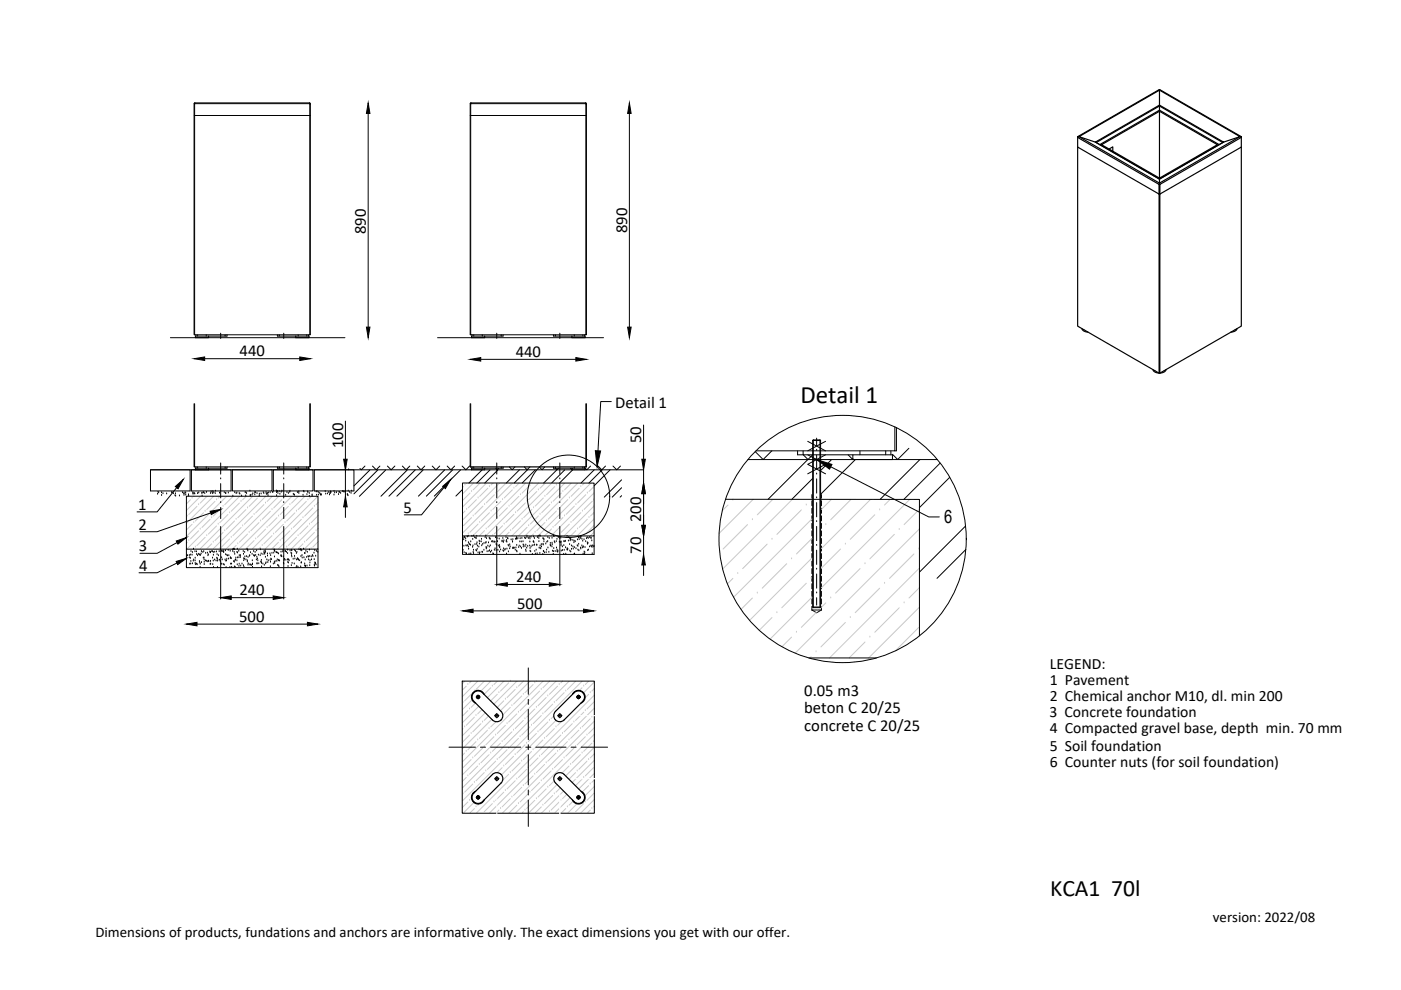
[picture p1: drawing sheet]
<svg xmlns="http://www.w3.org/2000/svg" width="297mm" height="210mm" viewBox="0 0 297 210" stroke-linecap="round" stroke-linejoin="round" font-family="sans-serif">
<!-- layer: POSTAVY ATD -->
<g fill="none" stroke="#000" stroke-width=".21">
<path d="M36.1 71.6h37M92.8 71.6h35.2M31.9 99.6h8.4v4.5h-8.4zM31.9 99.6h104.6M40.6 99.6h8.4v4.5h-8.4zM49.3 99.6v4.5h8.4v-4.5M58 99.6h8.4v4.5h-8.4zM66.6 99.6h8.4v4.5h-8.4zM73.9 99.6h.1M158.6 97.4h40.1M33.4 104.8h.1M33.5 104.4h.1"/>
<path d="M33.6 104.5h.1M34.3 104.5h.1M34.3 105.1h.1M34.6 104.7h.1M35.3 104.7h.1M36.4 104.4h.1M36.5 104.5h.1M36.8 104.7h.1M37.1 105.1h.1M37.2 104.7h.1M37.2 105.2h.1M38 105.2h.1"/>
<path d="M38.7 104.5h.1M39 104.7h.1M39 105h.1M39.2 104.5h.1M39.4 104.6h.1M39.4 105h.1M39.5 105.2h27.9v11.2h-27.9zM39.5 116.4v4h27.9v-4M40 104.9h.1M40 105.2h.1M40.9 104.5h.1M40.9 104.8h.1"/>
<path d="M40.9 104.6h.1M41.2 104.7h.1M41.3 104.7h.1M41.9 104.7h.1M42.1 104.5h.1M42.8 104.6h.1M42.8 105.2h.1M42.8 104.5h.1M43.1 104.5h.1M43.2 104.5h.1M43.4 104.7h.1M43.8 104.4h.1"/>
<path d="M44.6 104.6h.1M44.8 104.3h.1M45 104.5h.1M45.1 104.7h.1M45.1 104.2h.1M45.3 104.5h.1M45.6 104.7h.1M45.7 104.1h.1M46.5 104.6h.1M47.5 104.5h.1M47.8 104.6h.1M48.4 104.5h.1"/>
<path d="M49.4 105.2h.1M49.8 104.5h.1M50.1 104.6h.1M50.2 104.5h.1M50.7 104.6h.1M50.8 104.8h.1M51.2 105.2h.1M52 104.5h.1M52.1 105.1h.1M52.1 104.5h.1M52.3 104.6h.1M53 104.1h.1"/>
<path d="M53 105.2h.1M53.1 105h.1M53.4 105h.1M53.6 104.7h.1M54 104.4h.1M54 104.9h.1M54.2 104.4h.1M54.5 104.6h.1M55 105.1h.1M55 104.8h.1M55.4 104.7h.1M55.8 104.5h.1"/>
<path d="M55.9 104.6h.1M56.4 104.4h.1M56.5 104.7h.1M56.6 104.8h.1M56.7 104.6h.1M56.8 105.1h.1M56.9 104.5h.1M57.3 104.5h.1M57.7 104.4h.1M57.9 104.4h.1M58.6 104.1h.1M58.6 104.4h.1"/>
<path d="M58.7 105.1h.1M58.7 104.2h.1M58.8 104.3h.1M58.9 104.6h.1M59.2 104.2h.1M59.3 104.8h.1M59.6 104.4h.1M59.8 104.1h.1M60.6 105h.1M60.8 104.4h.1M61.1 104.6h.1M61.4 104.4h.1"/>
<path d="M61.5 104.2h.1M62.2 104.8h.1M62.3 104.9h.1M62.4 105h.1M63.1 104.4h.1M63.4 104.3h.1M63.4 104.6h.1M64.3 105h.1M64.3 104.2h.1M64.5 104.3h.1M65.1 104.9h.1M65.2 104.3h.1"/>
<path d="M65.3 104.4h.1M65.6 104.6h.1M65.6 105.2h.1M66.2 105.1h.1M66.2 104.9h.1M67 104.3h.1M67.1 105h.1M67.2 104.3h.1M67.5 104.4h.1M67.5 105h.1M67.8 104.6h.1M67.9 104.9h.1"/>
<path d="M68 104.9h.1M68.1 105h.1M69 104.2h.1M69.1 104.8h.1M69.4 104.7h.1M69.7 104.4h.1M69.9 104.9h.1M70 104.6h.1M70.1 104.3h.1M70.2 104.4h.1M70.8 105h.1M70.8 104.2h.1"/>
<path d="M71 104.5h.1M71.3 104.5h.1M71.8 104.9h.1M71.9 104.4h.1M72.2 104.6h.1M72.6 104.2h.1M72.9 104.3h.1M73 104.3h.1M73.3 104.2h.1M73.6 104.8h.1M73.7 105h.1M73.8 105.1h.1"/>
<path d="M73.8 104.1h.1M74.1 104.4h.1M74.4 104.6h.1M74.6 104.1h.1M98.1 102.4h27.9v11.2h-27.9zM98.1 113.6v3.9h27.9v-3.9M153.8 105.9h41.1v28.9M171.5 139.5h14.3M98 144.4h28v28h-28z"/>
</g>
<!-- layer: SRAFY -->
<g fill="none" stroke="#000" stroke-width=".21">
<path d="M77.4 98.8l-.8 .8-.3-.3M78.4 99.6l-3.4 3.4M79 98.8l.8 .8 .8-.8M80.1 99.6l-5.1 5.1M81.8 99.6l-5.6 5.6M82.1 98.8l.8 .8 .8-.8M85.3 98.8l.8 .8 .8-.8M86.4 99.6l-5.6 5.6M88 99.6l-5.5 5.6M88.5 98.8l.8 .8 .8-.8M89.7 99.6l-5.6 5.6M91.6 98.8l.8 .8 .8-.8"/>
<path d="M94.3 99.6l-5.6 5.6M94.8 98.8l.8 .8 .8-.8M96 99.6l-5.6 5.6M97.6 99.6l-5.5 5.6M98 98.8l.8 .8 .8-.8M102.2 99.6l-2.8 2.8M103.9 99.6l-2.8 2.8M105.1 99.3l.3 .3 .3-.3M105.6 99.6l-2.8 2.8M108 99l.6 .6 .6-.6M110.1 99.6l-2.8 2.8M111.2 99l.6 .6 .5-.6"/>
<path d="M111.8 99.6l-2.8 2.8M113.5 99.6l-2.8 2.8M114.3 99l.6 .6 .6-.6M117.8 99.3l.3 .3M118.4 99.3l-3.1 3.1M119.7 99.6l-2.8 2.8M120.9 99.3l.4 .3M121.4 99.6l-2.8 2.8M125.2 98.8l-.8 .8-.3-.4M126 99.6l-2.8 2.8M126.8 98.8l.8 .8 .8-.8M127.7 99.6l-2.8 2.8"/>
<path d="M129.4 99.6l-3.4 3.4M130 98.8l.8 .8 .8-.8M163.6 95.6l-1.8 1.8-1.7-1.7M170.3 96.4l1 1 1-1M171.2 97.5l-8.4 8.4M176.3 97.5l-2.3 2.3M179.8 96.4l1 1M180.8 97.4h.1M181.3 97.5l-7.3 7.3M192.7 95.1l-2.4 2.3-1.1-1.1M195 97.4l-8.4 8.5M199.3 98.2l-7.6 7.7"/>
<path d="M39.7 117.8h.1M39.8 117.8h.1M40.1 117.8h.1M40.2 118.3h.1M40.2 119.6h.1M40.3 118.4h.1M40.4 117.7h.1M40.4 119.6h.1M40.5 119.1h.1M40.5 117h.1M40.7 117.7h.1M40.8 117.1h.1"/>
<path d="M40.8 119.5h.1M41 119h.1M41 116.4h.1M41.1 118.7h.1M41.3 117h.1M41.4 118.9h.1M41.4 119.5h.1M41.4 118.3h.1M41.4 119.7h.1M41.6 117h.1M41.7 119.6h.1M41.7 117.6h.1"/>
<path d="M41.8 119.7h.1M41.9 117.8h.1M42.1 117.5h.1M42.2 117.7h.1M42.3 119.1h.1M42.3 119.3h.1M42.4 117.7h.1M42.4 119.6h.1M42.5 117.8h.1M42.6 117.4h.1M42.7 116.9h.1M42.7 119.3h.1"/>
<path d="M43 117.1h.1M43.1 118.3h.1M43.2 117h.1M43.2 118.3h.1M43.3 118.7h.1M43.3 119.7h.1M43.3 119.2h.1M43.6 118.9h.1M43.6 117.3h.1M43.8 119h.1M43.9 119.1h.1M44 117.3h.1"/>
<path d="M44.1 117.8h.1M44.2 117.6h.1M44.2 119h.1M44.3 119.1h.1M44.5 117h.1M44.6 117.2h.1M44.6 119.7h.1M44.6 117.1h.1M44.6 119h.1M44.7 119.6h.1M44.9 116.9h.1M45 117h.1"/>
<path d="M45.1 118.3h.1M45.1 119.7h.1M45.2 119h.1M45.2 117.1h.1M45.2 117.7h.1M45.5 118.7h.1M45.5 117.1h.1M45.8 118.9h.1M45.9 117h.1M46 118.4h.1M46 117.6h.1M46.1 119h.1"/>
<path d="M46.1 118.5h.1M46.2 118.8h.1M46.3 117.8h.1M46.5 116.9h.1M46.5 118.8h.1M46.7 119h.1M46.8 116.5h.1M46.9 119.6h.1M46.9 116.9h.1M47 118.3h.1M47 119.6h.1M47.1 118.7h.1"/>
<path d="M47.1 116.9h.1M47.4 117.1h.1M47.4 119.7h.1M47.4 116.8h.1M47.5 119.8h.1M47.7 118.7h.1M47.8 116.8h.1M47.8 117.6h.1M47.9 119h.1M48 118.9h.1M48.1 118.6h.1M48.1 117.7h.1"/>
<path d="M48.2 117.9h.1M48.4 116.7h.1M48.5 118.5h.1M48.5 117.8h.1M48.8 116.9h.1M48.8 118.4h.1M48.9 118.2h.1M48.9 119.6h.1M49 118.4h.1M49.1 119.6h.1M49.4 116.6h.1M49.4 116.9h.1"/>
<path d="M49.5 116.5h.1M49.5 119.1h.1M49.7 117.1h.1M49.7 119.2h.1M49.7 116.5h.1M49.8 117.5h.1M49.8 118.9h.1M49.9 118.7h.1M50 118.3h.1M50.2 118.9h.1M50.2 117.1h.1M50.3 116.4h.1"/>
<path d="M50.3 119.8h.1M50.4 117.2h.1M50.4 118.3h.1M50.6 116.9h.1M50.7 118.2h.1M50.7 119.6h.1M50.7 117.8h.1M51 118.2h.1M51 117.8h.1M51.3 119.6h.1M51.6 116.9h.1M51.6 120h.1"/>
<path d="M51.6 117.5h.1M51.7 118.9h.1M51.7 118.4h.1M51.8 118.6h.1M51.9 117.1h.1M51.9 118.1h.1M52.1 118.7h.1M52.3 118h.1M52.4 116.5h.1M52.4 119.1h.1M52.4 118.9h.1M52.5 116.6h.1"/>
<path d="M52.5 116.8h.1M52.6 119.8h.1M52.6 118.2h.1M52.6 119.6h.1M52.9 117.9h.1M52.9 119.8h.1M52.9 117.8h.1M53.1 117.2h.1M53.1 119.8h.1M53.3 119.9h.1M53.4 117.5h.1M53.5 118.9h.1"/>
<path d="M53.5 119.6h.1M53.5 119.7h.1M53.8 116.9h.1M53.8 117.8h.1M54 117.9h.1M54.1 117.1h.1M54.2 117.8h.1M54.4 118.7h.1M54.4 116.8h.1M54.5 118.2h.1M54.5 119.6h.1M54.5 119.5h.1"/>
<path d="M54.6 118.5h.1M54.7 118.9h.1M54.8 117.7h.1M54.9 119.5h.1M55.2 117.8h.1M55.3 116.6h.1M55.3 119.2h.1M55.4 117.5h.1M55.4 118.8h.1M55.4 119.3h.1M55.4 119.4h.1M55.7 119.6h.1"/>
<path d="M55.8 117.6h.1M56 117.2h.1M56 116.9h.1M56 119.8h.1M56.1 117.3h.1M56.1 117.5h.1M56.2 116.8h.1M56.3 118.2h.1M56.3 117.1h.1M56.3 119.5h.1M56.4 119.3h.1M56.6 118.7h.1"/>
<path d="M56.7 117.4h.1M56.7 117.9h.1M56.8 119.3h.1M56.9 118.9h.1M57.2 117.4h.1M57.3 118.8h.1M57.4 119.2h.1M57.4 117.8h.1M57.4 118.5h.1M57.6 118.7h.1M57.7 117.3h.1M58 119.6h.1"/>
<path d="M58 117.3h.1M58.1 116.6h.1M58.2 116.7h.1M58.2 119.2h.1M58.2 118.1h.1M58.2 116.9h.1M58.2 119.5h.1M58.3 119.1h.1M58.5 117.1h.1M58.6 117.2h.1M58.7 119h.1M58.8 118.7h.1"/>
<path d="M58.9 117.3h.1M58.9 119.9h.1M59 120h.1M59.1 117.4h.1M59.1 118.9h.1M59.1 118.8h.1M59.3 118.9h.1M59.6 117.9h.1M59.6 117.1h.1M59.6 117.8h.1M59.7 118h.1M60 117h.1"/>
<path d="M60 116.7h.1M60.1 118.1h.1M60.1 119.4h.1M60.2 119.6h.1M60.2 118.8h.1M60.3 118.6h.1M60.4 116.9h.1M60.5 116.9h.1M60.6 118.8h.1M60.7 117.1h.1M61 117.4h.1M61 116.6h.1"/>
<path d="M61 118.7h.1M61 119.2h.1M61.2 119.4h.1M61.2 118.7h.1M61.3 118.9h.1M61.5 116.8h.1M61.7 117.3h.1M61.8 119.9h.1M61.8 117.8h.1M61.8 117.4h.1M61.8 116.7h.1M61.9 116.8h.1"/>
<path d="M61.9 118.1h.1M61.9 119.5h.1M62.2 118.6h.1M62.4 119.6h.1M62.4 116.7h.1M62.5 118h.1M62.5 118.5h.1M62.6 116.9h.1M62.8 117.3h.1M62.9 118.7h.1M62.9 117.1h.1M63.1 118.4h.1"/>
<path d="M63.2 118.6h.1M63.2 118.7h.1M63.3 118.7h.1M63.4 116.6h.1M63.5 118.9h.1M63.8 116.6h.1M63.8 116.5h.1M63.8 118h.1M63.8 116.7h.1M63.8 119.4h.1M63.9 119.3h.1M64 116.8h.1"/>
<path d="M64 117.8h.1M64.1 118.3h.1M64.4 116.4h.1M64.4 118.3h.1M64.6 117.4h.1M64.6 119.6h.1M64.6 120h.1M64.7 117.4h.1M64.7 118.7h.1M64.9 116.9h.1M65 118.2h.1M65.2 117.1h.1"/>
<path d="M65.3 118h.1M65.4 118.1h.1M65.4 118.7h.1M65.6 116.6h.1M65.7 118h.1M65.7 119.9h.1M65.7 119.4h.1M65.7 118.9h.1M66 118.1h.1M66 118.7h.1M66.2 117.8h.1M66.4 118h.1"/>
<path d="M66.6 117.3h.1M66.6 118.7h.1M66.6 119.8h.1M66.7 116.7h.1M66.8 119.3h.1M66.8 119.6h.1M66.9 119.5h.1M66.9 117.9h.1M67 119.8h.1M67.1 116.9h.1M67.4 117.1h.1M98.1 103.8l-1.4 1.4"/>
<path d="M98.1 116.7h.1M98.1 114.1h.1M98.1 114h.1M98.2 116.7h.1M98.3 114.4h.1M98.4 115.8h.1M98.4 117.2h.1M98.4 114h.1M98.5 113.9h.1M98.7 114.2h.1M98.7 114.7h.1M98.8 117.3h.1"/>
<path d="M98.8 115.7h.1M98.9 117.4h.1M99 115.8h.1M99.1 113.8h.1M99.2 115.7h.1M99.3 113.7h.1M99.3 116h.1M99.3 115.1h.1M99.4 116.4h.1M99.4 117.5h.1M99.5 115.4h.1M99.6 115.5h.1"/>
<path d="M99.7 115.6h.1M99.8 114.9h.1M99.8 117.4h.1M100 113.7h.1M100.2 116h.1M100.2 114.4h.1M100.3 115.7h.1M100.3 117.1h.1M100.4 116.7h.1M100.4 117.4h.1M100.4 113.7h.1M100.6 114h.1"/>
<path d="M100.7 115.5h.1M100.9 114.1h.1M100.9 116.7h.1M100.9 114.2h.1M101 116.8h.1M101.1 115.4h.1M101.1 113.7h.1M101.1 115.1h.1M101.2 116.5h.1M101.2 115.8h.1M101.4 117.2h.1M101.5 116h.1"/>
<path d="M101.6 114.7h.1M101.7 115.3h.1M101.7 117.4h.1M101.7 114.9h.1M101.7 117.2h.1M102 114.9h.1M102.1 114.3h.1M102.1 115.7h.1M102.2 117.1h.1M102.3 117.1h.1M102.3 115.4h.1M102.6 116.7h.1"/>
<path d="M102.6 115.2h.1M102.9 114h.1M103 115.2h.1M103 113.6h.1M103 116.1h.1M103.1 115h.1M103.1 116.4h.1M103.2 114.2h.1M103.2 116.2h.1M103.3 117h.1M103.4 115.8h.1M103.6 115.1h.1"/>
<path d="M103.6 116.9h.1M103.7 114.1h.1M103.7 116h.1M103.8 116.8h.1M103.9 114.2h.1M103.9 114.4h.1M104 115.7h.1M104 117.1h.1M104.2 116.9h.1M104.2 114.9h.1M104.5 114.8h.1M104.5 117.4h.1"/>
<path d="M104.5 115h.1M104.6 117.5h.1M104.8 116.7h.1M104.9 114.9h.1M104.9 115h.1M105 116.4h.1M105.1 114h.1M105.2 115.4h.1M105.2 116.7h.1M105.3 115.6h.1M105.4 114.2h.1M105.5 114.8h.1"/>
<path d="M105.6 116.7h.1M105.6 115.8h.1M105.8 114.3h.1M105.9 115.7h.1M105.9 117h.1M105.9 116.1h.1M105.9 116h.1M106.1 116.6h.1M106.5 114.7h.1M106.5 114.9h.1M106.6 114.2h.1M106.6 116.8h.1"/>
<path d="M106.7 115h.1M106.8 116.9h.1M106.8 116.4h.1M106.8 114.7h.1M107 116.7h.1M107.1 116.5h.1M107.3 114h.1M107.3 114.8h.1M107.4 117.5h.1M107.4 114.6h.1M107.5 114.9h.1M107.5 116.4h.1"/>
<path d="M107.6 114.2h.1M107.7 114.3h.1M107.7 115.6h.1M107.8 117h.1M107.9 115.8h.1M108.1 116.3h.1M108.1 115.5h.1M108.2 116h.1M108.4 114.5h.1M108.7 114.9h.1M108.7 116.3h.1M108.7 114.4h.1"/>
<path d="M108.8 116.2h.1M108.9 116.3h.1M109 116.2h.1M109.2 116.7h.1M109.3 114.3h.1M109.4 116.2h.1M109.5 114.2h.1M109.5 114h.1M109.5 114.3h.1M109.5 116.8h.1M109.6 115.6h.1M109.6 114.3h.1"/>
<path d="M109.6 117h.1M109.8 114.2h.1M110 116.1h.1M110.1 115.8h.1M110.2 114.9h.1M110.2 117.5h.1M110.3 114.2h.1M110.4 116h.1M110.5 114.9h.1M110.6 116.3h.1M110.7 114.2h.1M110.9 114.9h.1"/>
<path d="M110.9 115.5h.1M110.9 116h.1M111.1 115.7h.1M111.2 114.1h.1M111.3 115.9h.1M111.4 114.2h.1M111.5 116.6h.1M111.5 115.6h.1M111.5 116.9h.1M111.7 116.2h.1M111.7 114h.1M111.7 113.7h.1"/>
<path d="M111.9 115.8h.1M112 114.2h.1M112.2 114h.1M112.3 115.8h.1M112.3 114.9h.1M112.4 114.3h.1M112.4 116.9h.1M112.4 116.3h.1M112.5 117h.1M112.6 113.9h.1M112.6 116h.1M112.9 115.7h.1"/>
<path d="M112.9 117.5h.1M113.1 114.9h.1M113.1 113.8h.1M113.2 115h.1M113.2 115.7h.1M113.3 114.2h.1M113.3 115.5h.1M113.4 116.9h.1M113.5 117.5h.1M113.7 116.6h.1M113.8 115.6h.1M113.9 117.4h.1"/>
<path d="M113.9 114h.1M114.1 113.7h.1M114.2 114.2h.1M114.3 114.8h.1M114.3 116.2h.1M114.5 117.3h.1M114.5 113.7h.1M114.5 115.8h.1M114.5 116.2h.1M114.6 116.4h.1M114.8 115.5h.1M114.8 116h.1"/>
<path d="M115.1 117.5h.1M115.1 114.2h.1M115.1 115.4h.1M115.2 115.6h.1M115.2 114.3h.1M115.2 116.9h.1M115.3 116.9h.1M115.3 114.9h.1M115.3 114.4h.1M115.4 117.2h.1M115.7 115.3h.1M115.8 117.2h.1"/>
<path d="M115.9 116.6h.1M115.9 115h.1M116.1 114.8h.1M116.2 114h.1M116.2 116.2h.1M116.4 117.1h.1M116.5 114.2h.1M116.7 115.6h.1M116.7 115.2h.1M116.7 115.8h.1M116.8 115.7h.1M117 115.9h.1"/>
<path d="M117 114.1h.1M117.1 115.2h.1M117.1 115.5h.1M117.1 116.9h.1M117.3 117.5h.1M117.3 113.7h.1M117.3 117h.1M117.4 116.3h.1M117.5 113.8h.1M117.5 114.9h.1M117.6 115.1h.1M117.7 116.9h.1"/>
<path d="M117.9 114.8h.1M118 116.2h.1M118.1 114.3h.1M118.1 116.6h.1M118.1 117h.1M118.2 117.1h.1M118.3 116.8h.1M118.4 114h.1M118.6 115h.1M118.7 114.2h.1M118.8 115h.1M118.9 114.1h.1"/>
<path d="M118.9 115.1h.1M118.9 115.8h.1M118.9 115.5h.1M119 114.9h.1M119 116.8h.1M119.2 115.9h.1M119.3 116.7h.1M119.5 117.5h.1M119.5 115.7h.1M119.5 114.8h.1M119.6 116.7h.1M119.7 114.9h.1"/>
<path d="M119.9 114.8h.1M119.9 116.1h.1M120 117.5h.1M120.2 116.6h.1M120.2 113.7h.1M120.3 116.3h.1M120.3 116.6h.1M120.4 116.5h.1M120.5 114.7h.1M120.6 114h.1M120.7 114.1h.1M120.8 115.5h.1"/>
<path d="M120.8 116.8h.1M120.9 114.7h.1M120.9 114.2h.1M120.9 114.4h.1M121 117h.1M121.1 114.5h.1M121.2 115.7h.1M121.2 116.5h.1M121.5 115.9h.1M121.5 114.6h.1M121.5 116.4h.1M121.7 115.1h.1"/>
<path d="M121.7 114.7h.1M121.7 117.5h.1M121.8 116.1h.1M121.8 117.5h.1M122 114.8h.1M122.1 116.3h.1M122.4 115.7h.1M122.4 114.5h.1M122.5 115.8h.1M122.5 116.6h.1M122.6 114h.1M122.7 115.4h.1"/>
<path d="M122.7 116.8h.1M122.8 114.4h.1M122.8 114h.1M123.1 113.7h.1M123.1 116.2h.1M123.1 114.2h.1M123.1 116.4h.1M123.2 113.9h.1M123.4 115.7h.1M123.4 114.3h.1M123.5 116.2h.1M123.5 114.7h.1"/>
<path d="M123.6 116.1h.1M123.6 117.5h.1M123.7 115.9h.1M123.8 114.4h.1M123.9 117h.1M123.9 117.5h.1M124 117.2h.1M124 116.1h.1M124.2 114.8h.1M124.3 114.2h.1M124.5 114h.1M124.5 115.1h.1"/>
<path d="M124.6 115.4h.1M124.6 116.7h.1M124.7 115.2h.1M124.7 114.2h.1M124.8 116.6h.1M125 116h.1M125 114h.1M125.3 115.8h.1M125.3 114.1h.1M125.3 114.2h.1M125.4 115.9h.1M125.5 114.7h.1"/>
<path d="M125.5 116h.1M125.6 117.4h.1M125.6 115.7h.1M125.9 115.9h.1M125.9 115.8h.1M131.8 101.7l-3.7 3.7M131.8 103.4l-2 2M131.8 105.1l-.3 .3M172.3 101.4l-4.4 4.5M201.4 101.2l-6.5 6.4M204.7 111.5l-9.8 9.8M204.8 116.5l-6.1 6.1"/>
<path d="M39.5 120.2h.1M42.4 120.3h.1M45.3 120.3h.1M46.1 120.3h.1M47.9 120.3h.1M48.7 120.3h.1M49.1 120.3h.1M49.7 120.2h.1M49.9 120.3h.1M50.7 120.1h.1M51 120h.1M51.7 120.3h.1"/>
<path d="M53.5 120.3h.1M55.5 120.2h.1M57.3 120.2h.1M59.1 120.2h.1M61.1 120.1h.1M62.8 120.3h.1M62.9 120.1h.1M63.2 120.3h.1M63.8 120.2h.1M64.7 120.1h.1M65.1 120h.1M66.7 120h.1"/>
</g>
<!-- layer: 0 -->
<g fill="none" stroke="#c7c8ca" stroke-width=".21">
<path d="M39.7 109.4h.1M39.7 115l-.2 .1M39.8 105.2l-.3 .2M40 114.6h.1M40.4 106l-.9 .8M40.7 105.6h.1M40.7 111.2l-1.2 1.2M41.1 110.8h.1M41.1 116.3l-.1 .1M41.1 105.2v.1M41.4 116h.1M41.8 107.4l-1.8 1.7"/>
<path d="M42.1 107h.1M42.1 112.5l-1.7 1.8M42.5 112.2h.1M42.5 105.2l-3 3M43.1 108.7l-1.7 1.8M43.5 108.4h.1M43.5 113.9l-1.7 1.8M43.8 113.6h.1M43.9 105.2l-1.4 1.5M44.5 110.1l-1.7 1.7M44.9 109.8h.1M44.9 115.3l-1.1 1.1"/>
<path d="M45.2 115h.1M45.3 105.2l-5.8 5.8M45.6 106.3l-1.8 1.7M45.9 106h.1M45.9 111.5l-1.7 1.7M46.3 111.2h.1M46.6 116.3h.1M46.7 105.2l-.4 .4M47 107.7l-1.8 1.7M47.3 107.4h.1M47.3 112.9l-1.7 1.7M47.6 112.5h.1"/>
<path d="M48.1 105.2l-8.6 8.5M48.3 109.1l-1.7 1.7M48.7 108.7h.1M48.7 114.3l-1.7 1.7M49 113.9h.1M49.4 105.3l-1.8 1.7M49.7 110.5l-1.7 1.7M50.1 110.1h.1M50.1 115.7l-.8 .7M50.4 115.3h.1M50.8 106.7l-1.8 1.7M50.8 105.2l-11.2 11.2"/>
<path d="M51.1 106.3h.1M51.1 111.8l-1.7 1.8M51.4 111.5h.1M52.1 108l-1.7 1.8M52.2 105.2l-.8 .8M52.5 107.7h.1M52.5 113.2l-1.7 1.8M52.8 112.9h.1M53.5 109.4l-1.7 1.8M53.6 105.2l-11.2 11.2M53.9 109.1h.1M53.9 114.6l-1.8 1.7"/>
<path d="M54.2 114.3h.1M54.6 105.6l-1.8 1.8M54.9 105.3h.1M54.9 110.8l-1.7 1.7M55.3 110.5h.1M55.3 116l-.5 .4M55.6 115.7h.1M55.9 107l-1.7 1.7M56.3 106.7h.1M56.3 112.2l-1.7 1.7M56.3 105.2l-11.2 11.2M56.6 111.8h.1"/>
<path d="M57.3 108.4l-1.7 1.7M57.7 108h.1M57.7 113.6l-1.8 1.7M57.7 105.2l-1.1 1.1M58 113.2h.1M58.7 109.8l-1.7 1.7M59.1 109.4h.1M59.1 115l-1.5 1.4M59.1 105.2l-11.2 11.2M59.4 114.6h.1M59.7 106l-1.7 1.7M60.1 105.6h.1"/>
<path d="M60.1 111.2l-1.7 1.7M60.4 110.8h.1M60.4 116.3v.1M60.5 105.2l-.1 .1M60.8 116h.1M61.1 107.4l-1.7 1.7M61.5 107h.1M61.5 112.5l-1.8 1.8M61.8 112.2h.1M61.9 105.2l-11.2 11.2M62.5 108.7l-1.7 1.8M62.9 108.4h.1"/>
<path d="M62.9 113.9l-1.8 1.8M63.2 113.6h.1M63.3 105.2l-1.5 1.5M63.9 110.1l-1.7 1.7M64.2 109.8h.1M64.2 115.3l-1.1 1.1M64.6 115h.1M64.6 105.2l-11.2 11.2M64.9 106.3l-1.7 1.7M65.3 106h.1M65.3 111.5l-1.7 1.7M65.6 111.2h.1"/>
<path d="M66 116.3h.1M66 105.2l-.4 .4M66.3 107.7l-1.7 1.7M66.7 107.4h.1M66.7 112.9l-1.8 1.7M67 112.5h.1M67.4 105.2l-11.2 11.2M67.4 108l-8.4 8.4M67.4 110.7l-5.7 5.7M67.4 113.5l-2.9 2.9M67.4 116.3l-.1 .1M67.4 106.6l-.4 .4"/>
<path d="M67.4 109.4l-1.4 1.4M67.4 112.1v.1M67.4 114.9l-1.1 1.1M98.2 103.2l-.1 .2M98.6 102.8h.1M98.6 108.4l-.5 .5M98.9 108h.1M98.9 113.5v.1M99 102.4l-.1 .1M99.3 113.2h.1M99.6 104.6l-1.5 1.5M100 104.2h.1"/>
<path d="M100 109.7l-1.8 1.8M100.3 109.4h.1M100.4 102.4l-2.3 2.3M101 105.9l-1.7 1.8M101.4 105.6h.1M101.4 111.1l-1.8 1.8M101.7 110.8h.1M101.8 102.4l-1.5 1.5M102.4 107.3l-1.7 1.7M102.7 107h.1M102.7 112.5l-1.1 1.1M103.1 112.2h.1"/>
<path d="M103.2 102.4l-5.1 5.1M103.4 103.5l-1.7 1.7M103.8 103.2h.1M103.8 108.7l-1.7 1.7M104.1 108.4h.1M104.5 113.5h.1M104.5 102.4l-.4 .4M104.8 104.9l-1.7 1.7M105.2 104.6h.1M105.2 110.1l-1.8 1.7M105.5 109.7h.1M105.9 102.4l-7.8 7.9"/>
<path d="M106.2 106.3l-1.7 1.7M106.5 105.9h.1M106.5 111.5l-1.7 1.7M106.9 111.1h.1M107.2 102.5l-1.7 1.7M107.6 107.7l-1.7 1.7M107.9 107.3h.1M107.9 112.9l-.7 .7M108.3 112.5h.1M108.6 103.9l-1.7 1.7M108.7 102.4l-10.6 10.6M109 103.5h.1"/>
<path d="M109 109l-1.8 1.8M109.3 108.7h.1M110 105.2l-1.7 1.8M110.1 102.4l-.8 .8M110.4 104.9h.1M110.4 110.4l-1.8 1.8M110.7 110.1h.1M111.4 106.6l-1.7 1.8M111.4 102.4l-11.2 11.2M111.7 106.3h.1M111.7 111.8l-1.7 1.7M112.1 111.5h.1"/>
<path d="M112.4 102.8l-1.7 1.8M112.8 102.5h.1M112.8 108l-1.8 1.7M113.1 107.7h.1M113.1 113.2l-.4 .4M113.5 112.9h.1M113.8 104.2l-1.7 1.7M114.2 103.9h.1M114.2 109.4l-1.8 1.7M114.2 102.4l-11.2 11.2M114.5 109h.1M115.2 105.6l-1.7 1.7"/>
<path d="M115.5 105.2h.1M115.5 110.8l-1.7 1.7M115.6 102.4l-1.1 1.1M115.9 110.4h.1M116.6 107l-1.8 1.7M116.9 106.6h.1M116.9 112.2l-1.4 1.4M117 102.4l-11.2 11.2M117.3 111.8h.1M117.6 103.2l-1.7 1.7M118 102.8h.1M118 108.4l-1.8 1.7"/>
<path d="M118.3 108h.1M118.3 113.5l-.1 .1M118.4 102.4l-.1 .1M118.7 113.2h.1M119 104.6l-1.7 1.7M119.3 104.2h.1M119.3 109.7l-1.7 1.8M119.7 109.4h.1M119.7 102.4l-11.2 11.2M120.4 105.9l-1.7 1.8M120.7 105.6h.1M120.7 111.1l-1.7 1.8"/>
<path d="M121.1 110.8h.1M121.1 102.4l-1.4 1.5M121.8 107.3l-1.8 1.7M122.1 107h.1M122.1 112.5l-1.1 1.1M122.5 112.2h.1M122.5 102.4l-11.2 11.2M122.8 103.5l-1.7 1.7M123.1 103.2h.1M123.1 108.7l-1.7 1.7M123.5 108.4h.1M123.8 113.5h.1"/>
<path d="M123.9 102.4l-.4 .4M124.2 104.9l-1.7 1.7M124.5 104.6h.1M124.5 110.1l-1.7 1.7M124.9 109.7h.1M125.3 102.4l-11.2 11.2M125.6 106.3l-1.8 1.7M125.9 105.9h.1M125.9 111.5l-1.7 1.7M126 104.5l-9.2 9.1M126 107.3l-6.4 6.3M126 110l-3.6 3.6"/>
<path d="M126 112.8l-.9 .8M126 103.1l-1.1 1.1M126 108.7l-.8 .7M154.3 107.1l-1.2 1.2M155.4 106h.1M158.5 111.2l-5.2 5.2M159.5 110.2h.1M159.7 105.9l-7.2 7.2M162.6 115.4l-5.1 5.2M163.7 114.3h.1M163.8 105.9l-3.2 3.2M166.8 119.5l-5.2 5.2"/>
<path d="M167.8 118.5h.1M168 105.9l-14.8 14.7M169.9 108.1l-5.2 5.2M170.9 107.1h.1M172.1 118.3l-13.2 13.2M172.1 114.2l-3.2 3.2M172.1 110l-16.6 16.6M172.1 105.9l-.1 .1M175.1 111.2h.1M176.3 105.9l-2.1 2.1M178.2 116.4l-4 4.1M179.2 115.4h.1"/>
<path d="M180.4 105.9l-4.3 4.3M183.4 119.5h.1M184.6 105.9l-10.4 10.4M185.5 109.1l-5.2 5.2M186.5 108.1h.1M188.7 105.9l-1.2 1.2M189.6 113.3l-5.2 5.2M190.7 112.3h.1M192.9 105.9l-18.7 18.7M193.8 117.4l-5.2 5.2M194.8 116.4h.1M194.9 112.1l-26.3 26.4"/>
<path d="M194.9 108l-3.2 3.2M155.4 122.6l-1.2 1.2M156.4 121.6h.1M159.5 126.8l-2.4 2.4M160.6 125.8h.1M163.7 130.9l-2.7 2.7M164.7 129.9h.1M167.8 135.1l-2 2M168.9 134.1h.1M170.9 123.7l-5.1 5.2M172 122.6h.1M172 139.2l-.3 .3"/>
<path d="M172.1 126.6l-8.8 8.9M173 138.2h.1M173.1 129.9l-3.2 3.1M175.1 127.8l-.9 1M176.1 126.8h.1M179.2 132l-5.1 5.2M180.3 130.9h.1M182.4 120.6l-5.2 5.2M183.4 136.1l-3.4 3.4M184.4 135.1h.1M186.5 124.7l-5.2 5.2M187.5 123.7h.1"/>
<path d="M190.7 128.9l-5.2 5.2M191.7 127.8h.1M194.8 133l-5 5M194.9 120.4l-19 19.1M194.9 128.7l-10.7 10.8M194.9 124.6l-2.2 2.2M98.2 148.9h.1M98.2 154.5l-.2 .1M98.5 154.1h.1M98.5 159.7l-.5 .5M98.5 144.4l-.5 .5M98.9 159.3h.1"/>
<path d="M98.9 145.5l-.9 .8M99.2 145.1h.1M99.2 150.7l-1.2 1.2M99.5 150.3h.1M99.5 155.9l-1.5 1.5M99.9 155.5h.1M99.9 144.4l-.4 .4M100.1 148.4l-2.1 2.1M100.2 146.9l-1.7 1.7M100.6 146.5h.1M100.6 152.1l-1.7 1.7M100.8 149.1l-.9 .9"/>
<path d="M100.9 151.7h.1M100.9 157.2l-1.7 1.8M101.3 156.9h.1M101.3 144.4l-3.3 3.3M101.5 149.7l-3.5 3.5M102 153.4l-1.8 1.8M102.2 150.4l-.9 1M102.3 153.1h.1M102.3 158.6l-1.7 1.8M102.7 158.3h.1M102.7 144.4l-1.8 1.8M102.9 151.1l-4.9 4.9"/>
<path d="M103.4 154.8l-1.8 1.7M103.6 151.8l-.9 .9M103.7 154.5h.1M104 159.7h.1M104 145.8l-1.4 1.4M104.1 144.4l-2.1 2.1M104.3 152.5l-6.3 6.3M104.4 145.5h.1M104.7 156.2l-1.7 1.7M105.1 155.9h.1M105.2 153l-1.2 1.1M105.4 147.2l-1.4 1.4"/>
<path d="M105.5 144.4l-.8 .7M105.8 146.9h.1M106.1 157.6l-1.7 1.7M106.5 157.2h.1M106.8 148.6l-1.4 1.4M106.8 144.4l-3.5 3.5M107.2 148.2h.1M107.2 153.8l-1.8 1.7M107.5 153.4h.1M107.5 159l-1.7 1.7M107.8 158.6h.1M107.8 144.8l-1.7 1.7"/>
<path d="M108.2 144.4h.1M108.2 150l-1.6 1.6M108.5 149.6h.1M108.5 155.2l-1.7 1.7M108.9 154.8h.1M109.2 146.2l-1.7 1.7M109.6 145.8h.1M109.6 151.4l-1.8 1.7M109.6 144.4l-4.9 4.9M109.9 151h.1M109.9 156.5l-1.7 1.8M110.3 156.2h.1"/>
<path d="M110.6 147.6l-1.7 1.7M111 147.2h.1M111 152.7l-1.8 1.8M111 144.4l-1.1 1.1M111.3 152.4h.1M111.3 157.9l-1.7 1.8M111.7 157.6h.1M112 148.9l-1.7 1.8M112.3 148.6h.1M112.3 154.1l-1.7 1.8M112.4 144.4l-6.3 6.3M112.7 153.8h.1"/>
<path d="M112.7 159.3l-1.7 1.7M113 159h.1M113 145.1l-1.7 1.8M113.4 144.8h.1M113.4 150.3l-1.7 1.8M113.7 150h.1M113.7 155.5l-1.7 1.7M113.8 144.4h-.1M114.1 155.2h.1M114.4 146.5l-1.7 1.7M114.8 146.2h.1M114.8 151.7l-1.8 1.7"/>
<path d="M115.1 151.4h.1M115.1 156.9l-1.7 1.7M115.1 144.4l-17.1 17.1M115.5 156.5h.1M115.8 147.9l-1.7 1.7M116.1 147.6h.1M116.1 153.1l-1.7 1.7M116.5 152.7h.1M116.5 158.3l-1.7 1.7M116.5 144.4l-1.4 1.4M116.8 157.9h.1M117.2 149.3l-1.7 1.7"/>
<path d="M117.4 151.8l-.6 .6M117.5 148.9h.1M117.5 154.5l-1.7 1.7M117.9 154.1h.1M117.9 159.7l-1.8 1.7M117.9 152.7l-11.6 11.6M117.9 144.4l-19.9 19.9M118.2 159.3h.1M118.2 145.5l-1.7 1.7M118.6 145.1h.1M118.9 155.9l-1.7 1.7M119 153l-.8 .8"/>
<path d="M119.3 155.5h.1M119.3 144.4l-.4 .4M119.6 146.9l-1.7 1.7M120 146.5h.1M120.3 157.2l-1.7 1.8M120.6 156.9h.1M120.7 144.4l-22.7 22.7M121.3 153.4l-1.7 1.8M121.7 153.1h.1M121.7 158.6l-1.7 1.8M122 158.3h.1M122 144.4l-1.7 1.8"/>
<path d="M122.7 154.8l-1.7 1.7M123.1 154.5h.1M123.4 159.7h.1M123.4 145.8l-.6 .6M123.4 144.4l-25.4 25.4M123.8 145.5h.1M123.8 151l-1.8 1.7M124.1 150.7h.1M124.1 156.2l-1.7 1.7M124.4 155.9h.1M124.8 147.2l-.8 .8M124.8 144.4l-.7 .7"/>
<path d="M125.1 146.9h.1M125.1 152.4l-1.7 1.7M125.5 152.1h.1M125.5 157.6l-1.7 1.7M125.8 157.2h.1M126 144.6l-2.3 2.3M126 147.4l-25 25M126 150.1l-22.3 22.3M126 152.9l-19.5 19.5M126 155.7l-16.7 16.7M126 158.4l-6.1 6.1M126 146l-.5 .5"/>
<path d="M126 148.8l-1.6 1.5M126 151.5l-.2 .2M126 154.3l-1.2 1.2M126 159.8l-.9 .9M98.2 168.3h.1M98.9 164.8l-.9 .9M99.2 164.5h.1M99.2 170l-1.2 1.2M99.5 169.7h.1M99.9 161l-1.7 1.8M100 169.3h-.1M100.2 160.7h.1"/>
<path d="M100.2 166.2l-1.7 1.8M100.5 170.1l-2.3 2.3M100.6 165.9h.1M100.6 171.4l-1 1M100.9 171.1h.1M101.3 162.4l-1.8 1.8M101.6 170.5l-.3 .2M101.6 162.1h.1M102.7 163.8l-1.8 1.7M103 163.5h.1M103.7 160l-1.7 1.7M104.4 170.4l-1.7 1.7"/>
<path d="M104.7 170h.1M105.1 161.4l-1.7 1.7M105.4 161h.1M105.8 171.8l-.7 .6M106.1 171.4h.1M106.5 162.8l-1.1 1M106.8 162.4h.1M106.8 168l-1.7 1.7M107.2 167.6h.1M107.8 164.2l-1.2 1.2M108.2 163.8h.1M108.2 169.3l-1.7 1.8"/>
<path d="M108.5 169h.1M108.9 160.4l-1.7 1.7M109.2 160h.1M109.2 165.5l-1.7 1.8M109.6 165.2h.1M109.6 170.7l-1.7 1.7M109.9 170.4h.1M110.3 161.7l-1.8 1.8M110.6 161.4h.1M110.6 166.9l-1.7 1.8M111 166.6h.1M111 172.1l-.4 .3"/>
<path d="M111.3 171.8h.1M111.7 163.1l-1.8 1.7M112 162.8h.1M112 168.3l-1.7 1.7M112.3 168h.1M113 164.5l-1.7 1.7M113.4 164.2h.1M113.4 169.7l-1.7 1.7M113.7 169.3h.1M114.1 160.7l-1.8 1.7M114.4 160.4h.1M114.4 165.9l-1.7 1.7"/>
<path d="M114.8 165.5h.1M114.8 171.1l-1.4 1.3M115.1 170.7h.1M115.5 162.1l-1.8 1.7M115.8 161.7h.1M115.8 167.3l-1.7 1.7M116.1 166.9h.1M116.5 172.1h.1M116.8 163.5l-1.7 1.7M117.2 163.1h.1M117.2 168.7l-1.7 1.7M117.5 165.6l-1 1"/>
<path d="M117.5 168.3h.1M118.1 166.3l-6.1 6.1M118.6 170l-1.8 1.8M118.8 167l-.9 1M118.9 169.7h.1M119.3 161l-1.8 1.8M119.5 167.7l-4.7 4.7M119.6 160.7h.1M120 171.4l-1.1 1M120.2 168.4l-.9 .9M120.3 171.1h.1M120.6 162.4l-1.4 1.5"/>
<path d="M120.9 169.1l-3.3 3.3M121 162.1h.1M121.5 169.9l-.9 .8M122 163.8l-1.4 1.4M122.3 170.4l-2 2M122.4 163.5h.1M123.1 160l-1.8 1.7M123.4 165.2l-1.4 1.4M123.8 164.8h.1M123.8 170.4l-1.8 1.7M124.1 170h.1M124.4 161.4l-1.7 1.7"/>
<path d="M124.8 161h.1M124.8 166.6l-1.3 1.3M125.1 166.2h.1M125.1 171.8l-.6 .6M125.5 171.4h.1M125.8 162.8l-1.7 1.7M126 161.2l-4.7 4.7M126 164l-3.3 3.3M126 166.7l-2 2M126 169.5l-2.9 2.9M126 172.3l-.1 .1M126 165.4l-.5 .5"/>
<path d="M126 168.1l-1.6 1.6M126 170.9l-.2 .2"/>
</g>
<!-- layer: OSY -->
<g fill="none" stroke="#000" stroke-width=".21">
<path d="M46.8 70.6v1.2M60.2 70.6v1.2M105.3 70.6v1.2M118.7 70.6v1.2M46.8 98.2v2.3M60.2 98.2v2.3M105.3 98.2v2.3M118.7 98.2v2.3M173.1 95.5h.1M173.1 92.9v1.6M173.1 96.5v3M46.8 101.5h.1"/>
<path d="M46.8 106.6h.1M46.8 102.5v3.1M46.8 107.6v2.4M60.2 101.5h.1M60.2 106.6h.1M60.2 102.5v3.1M60.2 107.6v2.4M105.3 101.5h.1M105.3 106.6h.1M105.3 102.5v3.1M105.3 107.6v2.4M118.7 101.5h.1"/>
<path d="M118.7 106.6h.1M118.7 102.5v3.1M118.7 107.6v2.4M173.1 100.5h.1M173.1 105.6h.1M173.1 110.6h.1M173.1 115.6h.1M173.1 101.5v3M173.1 106.6v3M173.1 111.6v3M173.1 116.6v3.1M173.1 120.7h.1"/>
<path d="M173.1 125.7h.1M173.1 121.7v3M173.1 126.7v1.6M95.2 158.4h5.6M101.9 158.4h1M104 158.4h6.4M111.5 158.4h1M112 141.6v5.6M112 148.3v1M112 150.4v6.4M112 157.9v1.1M113.6 158.4h6.4"/>
<path d="M121.1 158.4h1M123.2 158.4h5.6M112 160v6.4M112 167.5v1.1M112 169.6v5.6"/>
</g>
<!-- layer: KOTY -->
<g fill="none" stroke="#000" stroke-width=".21">
<path d="M78.1 24.1v45.3M133.4 24.1v45.3M43.4 76.1h20.2M101.9 76.2h20.2M73.2 89.3v8.1M73.2 99.6v5.6M136.5 90.1v7.3M136.5 99.6v2.8M37.5 103.4l-4.2 5.1h-4.2M37.5 119.4l-4.2 2h-3.8M37.6 115l-4.3 2.3h-3.6M44.7 108.8l-11.4 3.9h-3.6"/>
<path d="M46.8 111.6v15.4M60.2 111.6v15.4M73.2 107.5v2.2M94.1 103.4l-4.7 5.8h-3.7M105.3 111.6v12.6M118.7 111.6v12.6M136.5 104.7v6.7M136.5 113.6v3.9M136.5 119.8v2.2M41.8 132.3h23.4M49 126.7h8.9M100.3 129.5h23.4"/>
<path d="M107.6 123.9h8.9"/>
</g>
<g fill="#000" stroke="#000" stroke-width=".21">
<path d="M78.1 21.8l.3 2.3h-.7zM133.4 21.8l.4 2.3h-.7zM41.1 76.1l2.3-.4v.7zM63.6 75.7l2.2 .4-2.2 .3zM77.7 69.4h.7l-.3 2.2zM99.7 76.2l2.2-.4v.8zM122.1 75.8l2.2 .4-2.2 .4zM133.1 69.4h.7l-.4 2.2zM72.9 97.4h.7l-.4 2.2zM136.1 97.4h.7l-.3 2.2zM37.2 103.2l1.7-1.6-1.1 2zM37.3 119l2.2-.6-1.8 1.3z"/>
<path d="M37.4 114.7l2.1-.7-1.8 1.4zM44.5 108.4l2.3-.4-2 1.1zM73.2 105.2l.4 2.3h-.7zM93.9 103.1l1.7-1.5-1.2 2zM136.5 102.4l.3 2.3h-.7zM136.1 111.4h.7l-.3 2.2zM136.5 117.5l.3 2.3h-.7zM39.5 132.3l2.3-.4v.8zM46.8 126.7l2.2-.4v.8zM57.9 126.3l2.3 .4-2.3 .4zM65.2 131.9l2.2 .4-2.2 .4zM98.1 129.5l2.2-.4v.8z"/>
<path d="M105.3 123.9l2.3-.4v.8zM116.5 123.5l2.2 .4-2.2 .4zM123.7 129.1l2.3 .4-2.3 .4z"/>
</g>
<!-- layer: 0 -->
<g fill="none" stroke="#000" stroke-width=".21">
<path d="M41.3 22h24.4v2.5h-24.4zM41.3 24.5v46.5h24.4v-46.5h.1v46.5h-.1M41.3 24.5h-.2v46.5h.2M41.3 21.8l-.2 .2M41.3 21.8l-.2 .2v2.5M41.3 21.8h24.3M65.6 21.8l.2 .2v2.5M65.6 21.8l.2 .2M99.8 22h24.4v2.5h-24.4zM99.8 24.5v46.5h24.4v-46.5h.1v46.5h-.1M99.8 24.5h-.1v46.5h.1M99.9 21.8l-.2 .2"/>
<path d="M99.9 21.8l-.2 .2v2.5M99.9 21.8h24.3M124.2 21.8l.1 .2M124.2 21.8l.1 .2v2.5M41.4 71.3h2.8v.3h-2.8zM41.5 71v.3M41.9 71v.3M43.7 71v.3M47.7 71v.3h-3.5M48.1 71v.3h-.4M58.8 71v.3h.4M59.2 71v.3h3.5"/>
<path d="M62.7 71.3h2.8v.3h-2.8zM63.2 71v.3M65 71v.3M65.4 71v.3M100 71.3h2.8v.3h-2.8zM100.1 71v.3M100.4 71v.3M102.3 71v.3M106.3 71v.3h-3.5M106.7 71v.3h-.4M117.3 71v.3h.4M117.7 71v.3h3.6"/>
<path d="M121.3 71.3h2.8v.3h-2.8zM121.8 71v.3M123.6 71v.3M123.9 71v.3M41.1 85.6v13.4h.2M41.3 85.6v13.4h24.4v-13.4M41.4 99.3h2.8v.3h-2.8zM41.5 99v.3M41.9 99v.3M43.7 99v.3M47.7 99v.3h-3.5M48.1 99v.3h-.4"/>
<path d="M58.8 99v.3h.4M59.2 99v.3h3.5M62.7 99.3h2.8v.3h-2.8zM63.2 99v.3M65 99v.3M65.4 99v.3M65.8 85.6v13.4h-.1M99.7 85.6v13.4h.1v-13.4M100 99.3h2.8v.3h-2.8zM100.1 99v.3M100.4 99v.3M102.3 99v.3"/>
<path d="M106.3 99v.3h-3.5M106.7 99v.3h-.4M117.3 99v.3h.4M117.7 99v.3h3.6M121.3 99.3h2.8v.3h-2.8zM121.8 99v.3M123.6 99v.3M123.9 99v.3M124.2 85.6v13.4h.1v-13.4M129.6 85.1h-2.2l-.6 10.5M169.1 95.6v.8h1.2M170.3 95.6v.8h10.5"/>
<path d="M171.3 96.4l3.7 2-3.7 2.1M171.3 93.6l3.7 2M172.3 93.4h1.7M172.3 93.4v35.3M172.4 93.3l-.1 .1M172.4 93.3h1.4M172.4 93.3v35.5M173.8 93.3l.2 .1M173.8 93.3v35.5M174 93.4v35.3M175 96.4l-3.7 2 3.7 2.1M175 93.6l-3.7 2"/>
<path d="M176.1 99l20.8 10.6h2.2M180.8 96.4h8.4v1h-8.4zM182.3 95.6v.8M187.8 95.6v.8M188.9 95.6v.8M189.7 90.5v5.1h-29.4M190.1 90.7v4.9h-.4M172.1 119v1M172.1 115.8v1M172.1 117.4v1M172.1 112.6v1M172.1 114.2v1"/>
<path d="M172.1 111v1M172.1 107.8v1M172.1 109.4v1M172.1 104.9v.7M172.1 106.2v1M174.2 119v1M174.2 117.4v1M174.2 115.8v1M174.2 114.2v1M174.2 112.6v1M174.2 111v1M174.2 109.4v1"/>
<path d="M174.2 107.8v1M174.2 106.2v1M174.2 104.9v.7M172.1 129.3h.2M172.1 128.6v.7M172.1 129.3l.2 .1M172.1 127v1M172.1 123.8v1M172.1 125.4v1M172.1 120.6v1M172.1 122.2v1M172.3 128.7h1.7"/>
<path d="M172.3 128.7l.1 .1M172.4 129.3h.2M172.4 129.5l.2 .1M172.4 128.8h1.4M172.7 129.7l.2 .1M172.7 129.3h.2M173 129.8h.3M173 129.3h.2M173.4 129.3h.2M173.6 129.7l-.2 .1M173.7 129.3h.2M173.9 129.5l-.2 .1"/>
<path d="M174 128.7l-.2 .1M174 129.3h.1M174.1 129.3l-.1 .1M174.2 128.6l-.1 .7M174.2 127v1M174.2 125.4v1M174.2 123.8v1M174.2 122.2v1M174.2 120.6v1"/>
<circle cx="120.5" cy="105.2" r="8.7"/>
<circle cx="178.7" cy="114.3" r="26.2"/>
</g>
<path d="M126.2 95.6h1.1l-.7 3.3zM173.1 97.4l3.3 1.1-.5 1z" fill="#000" stroke="#000" stroke-width=".21"/>
<g fill="none" stroke="#000" stroke-width=".25">
<path d="M245.8 19l-17.3 10M245.8 19l17.3 10M245.8 19l17.1 10-3.5 1.1M245.8 19v.1M228.5 29.1v2.1l17.3 10v-2.1M228.5 31.2v37.9l17.3 10M228.5 29v.1M228.5 29.1l17.3 10M228.6 29h-.1M228.6 29l17.2 9.9M228.6 29l-.1 .1M228.8 29l17-9.9v3.2l-13.6 7.8z"/>
<path d="M232.4 30.2l13.4-7.7 13.5 7.7M233.2 30.7l12.6-7.3 12.7 7.3M233.6 30.7l12.2-7.1 12.3 7.1-12.3 7.1zM235.1 31.6l.8-.5v1M245.8 38.9l.1 .2M245.8 38.9v.2M245.8 38l-13.6-7.9 13.6 7.9v.8M245.8 22.3v1.1M245.8 39v.1M245.8 39.1v2.1M245.8 39l.1 .1M245.8 22.3v.2"/>
<path d="M245.8 23.6v14.2M245.8 38h.1M245.8 38.8v.2M245.8 22.3l13.6 7.8M245.9 39.1l-.1 2M259.4 30.1l-13.6 7.9M263 29l.2 .1M263 29l-17.2 9.8M263 29h.2M263.2 29.1v2.1l-17.3 10M263.2 31.2v37.9l-17.3 10M263.2 29v.1"/>
<path d="M263.2 29.1l-17.3 10M245.8 41.2h.1v37.9h-.1zM229.4 69.7l.4 .5 .9 .2M229.8 69.9h.1M244.4 78.4l.4 .4 .9 .3M244.8 78.6h.1M246.8 78.6h.1M247.2 78.4l-.3 .5-1 .2M261.9 69.9h.1M262.3 69.7l-.4 .5-.9 .2M99.8 99h24.4M100.5 146.9a1.29 1.29 0 0 1 1.8 0l3.9 3.9a1.29 1.29 0 0 1 0 1.9 1.29 1.29 0 0 1-1.8-.1l-3.9-3.9a1.29 1.29 0 0 1 0-1.8z"/>
<path d="M102.7 147.3a1.4 1.4 0 0 0-2.3-.5 1.4 1.4 0 0 0 .4 2.3M117.8 150.8l3.9-3.9a1.29 1.29 0 0 1 1.9 0 1.29 1.29 0 0 1 0 1.8l-4 3.9a1.29 1.29 0 0 1-1.8 0 1.29 1.29 0 0 1 0-1.8zM121.4 147.3a1.4 1.4 0 0 1 2.2-.5 1.4 1.4 0 0 1-.4 2.3M100.5 168.2l3.9-4a1.29 1.29 0 0 1 1.8 0 1.29 1.29 0 0 1 0 1.8l-3.9 4a1.29 1.29 0 0 1-1.8 0 1.29 1.29 0 0 1 0-1.8zM100.8 167.8a1.4 1.4 0 0 0-.4 2.3 1.4 1.4 0 0 0 2.3-.5M117.8 164.2a1.29 1.29 0 0 1 1.8 0l4 4a1.29 1.29 0 0 1 0 1.8 1.29 1.29 0 0 1-1.9 0l-3.9-4a1.29 1.29 0 0 1 0-1.8zM123.2 167.8a1.4 1.4 0 0 1 .4 2.3 1.4 1.4 0 0 1-2.2-.5"/>
<circle cx="101.4" cy="147.8" r=".34"/>
<circle cx="101.4" cy="147.8" r=".28"/>
<circle cx="105.3" cy="151.7" r=".34"/>
<circle cx="118.7" cy="151.7" r=".34"/>
<circle cx="122.7" cy="147.8" r=".34"/>
<circle cx="122.7" cy="147.8" r=".28"/>
<circle cx="101.4" cy="169.1" r=".34"/>
<circle cx="101.4" cy="169.1" r=".28"/>
<circle cx="105.3" cy="165.1" r=".34"/>
<circle cx="118.7" cy="165.1" r=".34"/>
<circle cx="122.7" cy="169.1" r=".34"/>
<circle cx="122.7" cy="169.1" r=".28"/>
</g>
<!-- layer: FORMAT -->
<g fill="none" stroke="#000" stroke-width=".21">
<path d="M101.1 147.8h-.2M101.1 147.7l.4 .3M101.1 147.9l.1 .1M101.2 147.8l.2 .1M101.2 147.5l.4 .4M101.4 147.4v.1M101.4 147.6l.1 .2M101.4 148.1v.1M101.5 147.5l.1 .1M101.8 147.8h-.2M105 151.7h-.2M105.2 151.7l.1 .2"/>
<path d="M105.3 151.3v.2M105.3 151.6l.2 .1M105.3 152v.2M105.8 151.7h-.2M118.4 151.7h-.2M118.7 151.3v.2M118.7 151.6l-.2 .1M118.7 152v.2M118.8 151.7l-.1 .2M119.2 151.7h-.2M122.4 147.8h-.2M122.5 147.5l-.1 .2"/>
<path d="M122.6 147.4v.1M122.7 147.6l-.2 .2M122.7 148.1v.1M122.8 147.5l-.4 .4M122.8 147.8l-.1 .1M122.9 147.6l-.4 .4M122.9 147.9l-.1 .1M123.1 147.8h-.2M101.1 169.1h-.2M101.2 168.8l-.1 .1M101.4 168.6v.2M101.4 168.9l-.2 .2"/>
<path d="M101.4 169.3v.2M101.5 168.8l-.4 .4M101.5 169.1l-.1 .1M101.6 168.9l-.4 .4M101.6 169.2l-.1 .1M101.8 169.1h-.2M105 165.1h-.1M105.3 164.6v.2M105.3 165l-.1 .1M105.3 165.4v.2M105.5 165.1l-.2 .1M105.8 165.1h-.2"/>
<path d="M118.4 165.1h-.2M118.6 165.1l.1 .1M118.7 164.6v.2M118.7 165l.1 .1M118.7 165.4v.2M119.2 165.1h-.2M122.4 169.1h-.2M122.4 168.9l.4 .4M122.4 169.2l.1 .1M122.5 169.1l.2 .1M122.5 168.8l.4 .4M122.6 168.6v.2"/>
<path d="M122.7 168.9l.1 .2M122.7 169.3v.2M122.8 168.8l.1 .1M123.1 169.1h-.2"/>
</g>
<!-- layer: 0 -->
<path d="M122 151.7h12.8M134.2 154v8.9M105.3 168.5v10.8M107.6 178.7h8.9M118.7 168.5v10.8M120.9 178.7h2.9M122.1 165.1h12.7M126 175.8v3.5M129.4 172.4h5.4M134.2 167.3v2.9" fill="none" stroke="#fff" stroke-width=".21"/>
<g fill="#fff" stroke="#fff" stroke-width=".21">
<path d="M105.3 178.7l2.3-.4v.8z"/>
<path d="M116.5 178.3l2.2 .4-2.2 .4z"/>
<path d="M133.8 162.9h.8l-.4 2.2z"/>
<path d="M134.2 151.7l.4 2.3h-.8z"/>
<path d="M118.7 178.7l2.2-.4v.8z"/>
<path d="M123.8 178.3l2.2 .4-2.2 .4z"/>
<path d="M133.9 170.2h.7l-.4 2.2z"/>
<path d="M134.2 165.1l.4 2.2h-.7z"/>
</g>
<g fill="#fff" stroke="#fff" stroke-width=".35">
<path d="M256.5 196h18.4v4.2h-18.4z"/>
<path d="M222 109.9h14.9v4.4h-14.9z"/>
<path d="M222 113.3h13.4v4.4h-13.4z"/>
<path d="M222 123.5h57.2v4.4h-57.2z"/>
<path d="M222 116.6h49.4v4.5h-49.4z"/>
<path d="M222 120h26.4v4.5h-26.4z"/>
<path d="M19.7 192.2h176.6v4.2h-176.6z"/>
<path d="M222 130.1h55.4v4.5h-55.4z"/>
<path d="M256.6 188.2h33.1v2.7h-33.1z"/>
<path d="M256.6 186.2h38.9v2.7h-38.9z"/>
<path d="M222 126.8h29.1v4.4h-29.1z"/>
</g>
<text font-size="5.3" x="169.7" y="85.4">Detail 1</text>
<text font-size="5" x="222.6" y="190">KCA1 70l</text>
<text font-size="3.9" x="200.1" y="111">6</text>
<g font-size="3.5">
<text x="77.6" y="49.6" transform="rotate(-90 77.6 49.6)">890</text>
<text x="132.9" y="49.4" transform="rotate(-90 132.9 49.4)">890</text>
<text x="50.8" y="75.6">440</text>
<text x="109.3" y="75.7">440</text>
<text x="130.4" y="86.4">Detail 1</text>
<text x="72.7" y="95" transform="rotate(-90 72.7 95)">100</text>
<text x="136" y="94" transform="rotate(-90 136 94)">50</text>
<text x="29.3" y="108.1">1</text>
<text x="29.4" y="112.3">2</text>
<text x="85.5" y="108.7">5</text>
<text x="136" y="110.7" transform="rotate(-90 136 110.7)">200</text>
<text x="29.4" y="116.9">3</text>
<text x="136" y="117.4" transform="rotate(-90 136 117.4)">70</text>
<text x="29.5" y="121">4</text>
<text x="109.4" y="123.4">240</text>
<text x="50.7" y="131.8">500</text>
<text x="50.8" y="126.2">240</text>
<text x="109.7" y="129">500</text>
<text x="170.5" y="147.7">0.05 m3</text>
<text x="170.5" y="151.3">beton C 20/25</text>
<text x="170.5" y="154.9">concrete C 20/25</text>
</g>
<g font-size="3.3">
<text x="222.6" y="141.9">LEGEND:</text>
<text x="222.6" y="145.2">1 Pavement</text>
<text x="222.6" y="148.6">2 Chemical anchor M10, dl. min 200</text>
<text x="222.5" y="152">3 Concrete foundation</text>
<text x="222.6" y="155.4">4 Compacted gravel base, depth min. 70 mm</text>
<text x="222.6" y="159.1">5 Soil foundation</text>
<text x="222.6" y="162.7">6 Counter nuts (for soil foundation)</text>
</g>
<g font-size="3.2">
<text x="257.2" y="195.4">version: 2022/08</text>
<text x="20.2" y="198.6">Dimensions of products, fundations and anchors are informative only. The exact dimensions you get with our offer.</text>
</g>
</svg>
